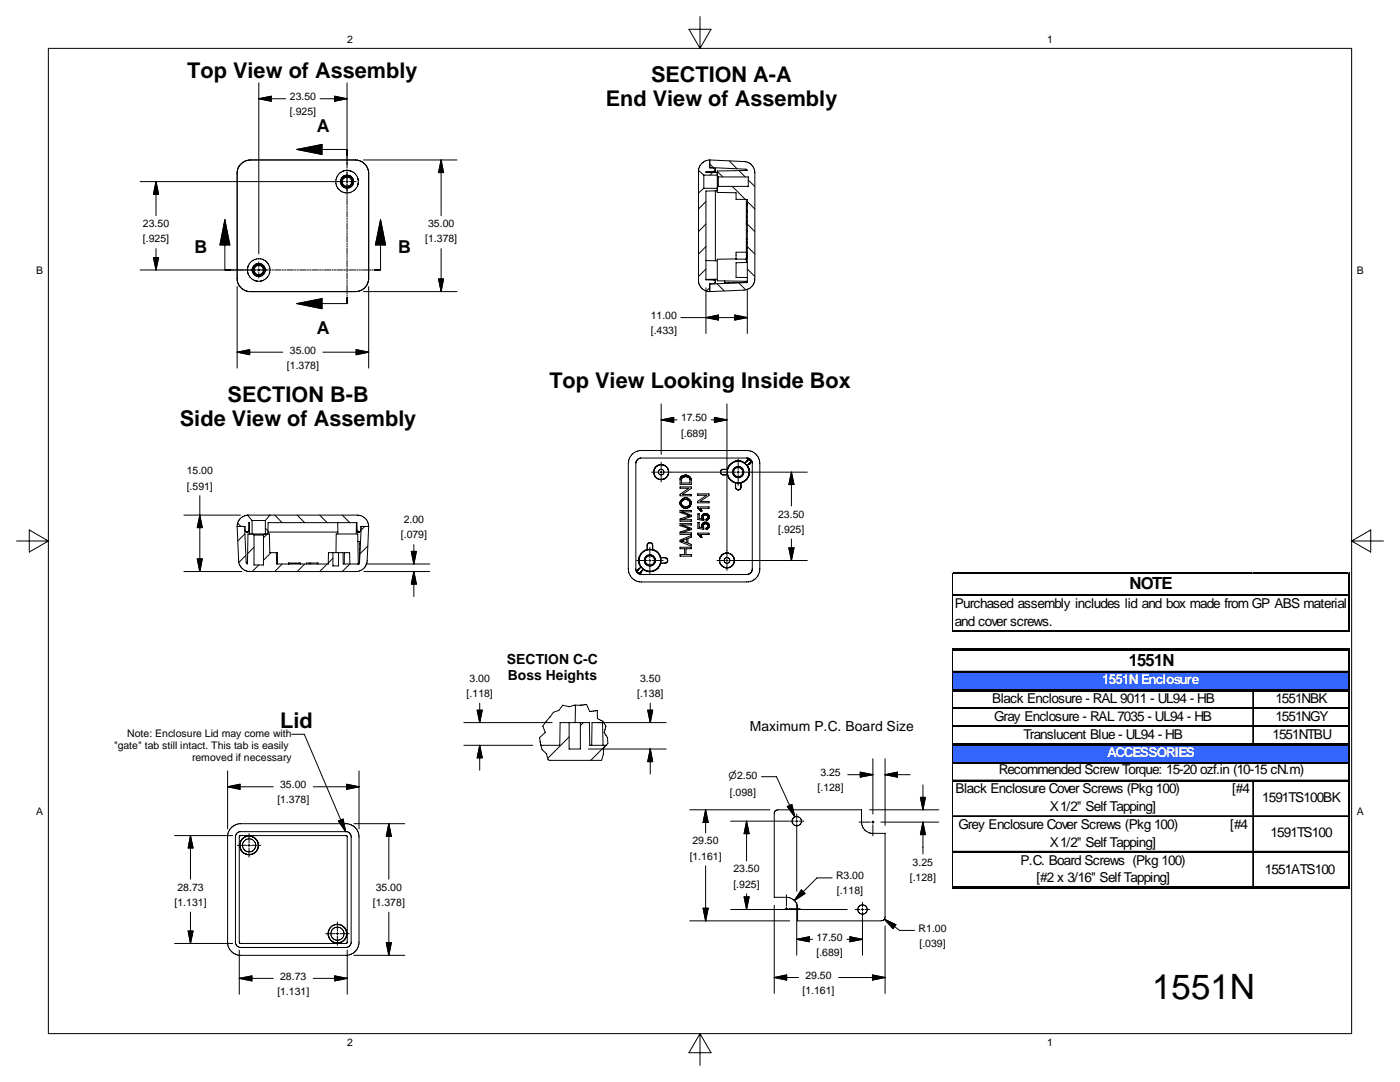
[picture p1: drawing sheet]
<svg xmlns="http://www.w3.org/2000/svg" width="279mm" height="216mm" viewBox="0 0 279 216" stroke-linecap="round" stroke-linejoin="round" font-family="sans-serif">
<g fill="none" stroke="#000" stroke-width=".2">
<path d="M48.5 32.4l-.5 .5-.5 .6-.2 1.1 .1 21.7M49.2 32l-.7 .4M49.2 32l.7-.1h21.1a2.7 2.7 0 0 1 2.6 2.7v21l-.2 .7M67.7 34.6l.9-.5 .6-.1a2.26 2.26 0 0 1 2.2 1.6l.1 .7a2.25 2.25 0 0 1-3.2 2 2.25 2.25 0 0 1-.6-3.7zM139.4 34v4.5M139.4 34l1.1 .9M139.4 38.5v17.4a2.24 2.24 0 0 0 2.2 2.3M140.5 34.9v2.7M140.5 37.6h2.7M140.5 34.9h2.7M140.5 37.6l-1.1 .9M141.6 31.9a2.29 2.29 0 0 0-2.2 2.1"/>
<path d="M141.6 33.4l7.2 .4 .3 .2-5.9 .1v1M141.6 31.9v1.6l1 .1 .2 .3M141.6 31.9l6.9 .3a2.24 2.24 0 0 1 2.1 2.3v21.1a2.28 2.28 0 0 1-2.1 2.3l-6.9 .3M142.8 33.9v.5M142.8 33.9l-.3 .3-1.6 .2h2.3M142.8 38.1v13.9M143.2 35.1v2.3M143.2 37.4v1l3.7 .1v1.3h2.2v16.3M143.2 35.1l.2 .2M143.2 38.1h-2.3v17.7l1.7 .1 .2 .3M143.4 35.3v1.9M143.4 37.2l-.2 .2"/>
<path d="M143.4 35.3h5.9v1.9h-5.9M148.9 39.8v.8M47.4 56.3l.3 .7M47.7 57l.8 .8M48.5 57.8l.7 .3M49.5 54.6h.1M50 52.4a2.27 2.27 0 0 1 3.7 .5 2.27 2.27 0 0 1-2 3.2 2.27 2.27 0 0 1-2.1-3.1zM52.3 56h.1M73.2 57l-.5 .6-.7 .4-1 .2h-21.1l-.7-.1M73.4 56.3l-.2 .7M140.9 52h2.3M142.8 55.7v.5"/>
<path d="M142.8 56.2l-.2 .4h-1v1.6M143.2 55.7l-2.3 .1M144.7 56v.4l4.2-.1M146.9 51.7h-3.7v4.3l5.9 .1M148.9 40.6v1.8M148.9 49.3v1.7h.2M148.9 44v.5M148.9 42.4v.8M148.9 48.4v.9M148.9 44.5v1.5M148.9 44.5h.1M148.9 43.2v.8"/>
<path d="M148.9 56.3h.1M148.9 50.3h-2v1.4h2M148.9 40.6h.2M148.9 40.9h.2M148.9 42.1h.2M148.9 42.4h.2M148.9 51.6h.2M148.9 49.5h.2M148.9 50.4h.2M148.9 50.7h.2M148.9 48.4h.2M148.9 46l.2 .1"/>
<path d="M148.9 44.2h.2M148.9 49.3h.2M148.9 48.7h.2M148.9 46h.2M148.9 44h.2M148.9 43.2h.2M148.9 43.5h.2M149 56.3h.1M149.1 56.2l-.1 .1M149.1 56.2h.1M149.1 56.1v.1M149.1 56.1l-.3 .3-7.2 .3"/>
<path d="M149.1 51.3h-.2v1.1M149.1 46.2h-.2v1.5h.2h-.2v.7M149.1 44.5h-.2M149.1 52.4h-2.2v3h2.2M126.3 90.5l.6-.4 1.1-.2h21a2.62 2.62 0 0 1 2.6 2.6v21a2.59 2.59 0 0 1-2.6 2.6h-21a2.59 2.59 0 0 1-2.6-2.6v-21l.2-1.1zM130.9 93.1l-.3 .5-.1 .6M130.9 93.1a1.5 1.5 0 0 1 2.4 .3 1.5 1.5 0 0 1-1 2.3 1.5 1.5 0 0 1-1.8-1.5M130.9 93.1a1.47 1.47 0 0 1 2.3 .4 1.47 1.47 0 0 1-.9 2.1 1.47 1.47 0 0 1-1.8-1.4M135.7 97.2h2.3v.3l-1.8 1.2h1.8v.2h-2.3v-.3l1.8-1.2h-1.8zM135.8 95.3h.1M135.8 95.2h.1M135.8 95.2v.1"/>
<path d="M135.9 95.2h.1M135.9 99.8l.2-.1a1.07 1.07 0 0 1 1.5-.1 1.07 1.07 0 0 1 .1 1.5 1.07 1.07 0 0 1-1.5 .1 .91 .91 0 0 1-.3-1.4zM136 95.1h-.1M136 95v.1M136.1 95l-.2 .2M136.2 95h-.1M136.5 94.8l-.4 .2M136.5 94.8h.1M136.5 94.8l.8 .1M136.5 95.1v.1M136.7 95.1l-.6 .3-.1 1h1.7v-.8M136.7 95.1h.1"/>
<path d="M136.8 95.1h.3M137 94.8h.1M137.1 95.1h.1M137.1 95.1l.2 .1M137.3 95.2h.1M137.3 94.9h.1M137.3 94.9l.6 .6 .1 1.1h-2.3l.1-1.3M137.4 95.2l.1 .1M137.5 95.3l.1 .1M137.6 95.4v.2M137.6 95.4h.1M137.6 95.5h.1"/>
<path d="M137.6 95.6h.1M139.2 98.6h2.3v.2l-1.8 1.3h1.8v.2h-2.3v-.3l1.8-1.2h-1.8zM143.8 94.4l.4 .3h1M143.9 93.9l-.1 .5M144 94.6l1.2 .2M144 93.7l-.2 .7M144.4 93.6l.8 .1M144.4 93.7h-.4M145.2 93.6l-1.2 .1M145.2 93.6v.1M145.2 93.7h.1M145.2 94.8l.4 .9 .6 .4 .6 .3"/>
<path d="M145.2 94.7v.1M145.2 93.7v1M146.7 92v.1M146.8 97.2h.1M146.8 96.4v.8M146.8 97.2l.1 .3 .3 .2 .5-.1M146.8 96.4h.1M146.8 96.4h1M146.8 96.4l.1 1.1 .3 .2 .5-.1M147.8 97.5l-.1 .1M147.8 96.4h.1M147.8 97.2h.1"/>
<path d="M147.8 96.4v.8M147.8 97.2v.3M147.9 96.4l-.1 1.1M148.6 92.4l-.8-.4-.5-.1a2.15 2.15 0 0 0-2.1 1.7M148.6 92.4v.1M148.6 92.5l.5 .4M149 92h.1M149 92l-.4 .4M149.1 92.9h.1M149.1 91.9l-.1 .1M149.1 91.9h.1M149.2 92.9l.4 .9-.1 1"/>
<path d="M149.2 91.8h-.1M149.2 91.8h.1M149.3 91.7l-.1 .1M149.4 91.7h-.1M149.5 91.7h-.1M149.5 94.9l-.7 1-.9 .5M149.5 94.8v.1M149.5 91.7h.1M149.5 91.7l-.9 .8M149.6 91.7h.1M149.6 92.5h.1M149.6 91.7l.1 .1"/>
<path d="M149.6 92.4h.1M149.7 92.4l-.5 .5M149.7 91.8h.1M149.7 92.4h.1M149.7 92.3h.1M149.7 92.3v.1M149.8 92.3h.1M149.8 92.3h-.1M149.8 91.9l.1 .1M149.8 91.8v.1M149.9 92h.1M149.9 91.8l-.7-.4h-21.3a1.13 1.13 0 0 0-1 1.1v21a1.11 1.11 0 0 0 1.1 1.1h21.5"/>
<path d="M149.9 91.8h.1M149.9 92.1l-.1 .2M149.9 92.1l-.8 .8M149.9 92v.1M149.9 91.8l.2 .6v21.2a1.02 1.02 0 0 1-.6 .9M47.3 105.1h1.6v.9l.4 .2M47.3 105.1l.3 6.8a2.24 2.24 0 0 0 2.3 2.1h21.1a2.24 2.24 0 0 0 2.3-2.1l.3-6.8M48.8 105.1l.3 7.1 .3 .3 .1-5.9h1M49.3 106.2h.5M49.3 106.2l.3-.3 .2-1.6v2.3M49.4 102.8h4.5M49.4 102.8l.9 1.1"/>
<path d="M49.4 102.8a2.25 2.25 0 0 0-2.1 2.3M50.3 103.9h2.7M50.3 103.9v2.7M50.5 106.6h2.2M50.5 106.6l.2 .2M50.7 106.8h1.9M50.7 106.8v5.9h1.9v-5.9M52.7 106.6h1.1v3.7h1.4M52.7 106.6l-.1 .2M53 103.9v2.7M53.5 106.2h13.9M53.9 102.8h17.4a2.28 2.28 0 0 1 2.3 2.3"/>
<path d="M53.9 102.8l-.9 1.1M55.2 110.3h.2v2.2M55.2 110.3v2.2h10.3l.1-2.2h.8M57.6 112.4h.1M57.6 112.4v.1M57.6 112.4h2.3M59.9 112.4h.1M59.9 112.4v.1M61.7 112.4v.1M62 112.4v.1M63.4 112.4h-2.2v.1M63.4 112.4l.1 .1"/>
<path d="M63.4 112.4v.1M66.4 110.3h1.2M66.4 110.3v2.6h1.2v-2.6M67.1 110.3v-3.7h4.3l.1 5.9M67.4 104.3v2.3M67.6 110.3h.9v2.2h3M68.7 112.5v-2.2h1.1v2.2M71.1 106.2h.5M71.1 104.3v2.3M71.4 108.1h.4l-.1 4.1M71.5 112.5h.1M71.6 112.5h.1"/>
<path d="M71.6 112.5h-.1M71.6 106.2l-.3-.2-.1-1.7h-17.7v2.3M71.6 112.4h.1M71.6 112.4v.1M71.6 112.4l-.1 .1M71.7 112.4h.1M71.7 112.2l-.1 .2M71.8 112.2l-.2 .2M72.1 105.1l-.3 7.1M73.6 105.1h-1.6l-.1 .9-.3 .2M127.1 114h.1M127.2 114.1h.1"/>
<path d="M127.2 114v.1M127.2 113.8l-.1 .2M127.2 113.8h.1M127.2 114.1l.3 .2M127.3 113.8h-.1M127.3 113.8h.1M127.3 114.2h.1M127.3 113.7h.1M127.3 114.3h.1M127.4 113.6h.1M127.4 114.3h.1M127.5 114.3h.1"/>
<path d="M127.5 114.3v.1M127.5 114.4h.1M127.6 114.4h.1M127.7 114.3h.1M127.7 114.3l-.1 .1M127.8 114.2l-.1 .1M127.8 114.2h.1M127.9 114.2h.1M127.9 113.1h.1M127.9 113.1l-.6 .6M127.9 114.1l-.1 .1M128 113.1l-.9 .9"/>
<path d="M128 113.1l.4 .5M128 114.1h.1M128.4 113.7l.8 .3h1.1M128.4 113.6v.1M128.4 113.7l-.5 .4M128.4 113.6l-.8 .8M129.1 109.6l.1 .1M129.1 109.6a2.24 2.24 0 0 0-1.6 2.3v.5l.4 .7M129.2 109.7h1M129.3 108.5l-.2 1.1M129.3 108.5l-.1 1.2M129.5 108.3l-.2 .2"/>
<path d="M129.5 108.3h.4M129.9 108.3l.3 .2 .1 .3v.8M129.9 108.3l.3 .4v1M130.3 109.6l-.1 .1M130.3 109.6l.6 .3 .5 .5 .5 .9M130.3 114h.1M131.8 112.4h.1M131.8 111.3h.9l.4 .2M131.8 111.3v1.1M131.9 111.3h-.1M131.9 111.3h1l.2 .2M131.9 112.4a2.2 2.2 0 0 1-1.6 1.6"/>
<path d="M133.1 112.1l-.4 .3h-.9M133.1 111.5l.1 .3-.1 .3M133.1 111.5l.2 .3-.2 .4M133.1 112.2l-.2 .2h-1M135.7 100.3h.1M135.7 107.8l2.3-1v.4l-.7 .2v1l.7 .2v.4l-2.3-.9zM135.7 109.2h2.3v.3h-1.1v1.2h1.1v.3h-2.3v-.3h.9v-1.2h-.9zM136.1 108h.1M136.1 107.9v.1M136.1 100l-.1 .1M136.2 107.8l.8-.3v.8l-.8-.3M136.2 107.9h-.3h.2"/>
<path d="M136.2 107.8v.1M137.1 101.1h-.1M137.1 101.1h.1M137.3 105.4h.1M137.3 102.8h.1M137.3 102.8l-1.6-.5v-.4h2.3v.2h-1.9l1.9 .7v.3l-2 .6h2v.3h-2.3v-.5l1.6-.5M137.3 105.4l-1.6-.5v-.4h2.3v.3h-1.9l1.9 .6v.3l-2 .6h2v.3h-2.3v-.4l1.6-.6M137.3 105.4l.2 .1M137.3 105.6h.1M137.3 103h.1M137.4 102.8l.2 .1M137.4 102.8h.1"/>
<path d="M137.5 105.5h.1M137.5 105.6h-.2M137.5 103h-.2M137.5 105.6h.1M137.5 103h.1M137.6 102.9h.1M137.6 102.9l-.1 .1M137.6 100.8l-.5 .3M137.6 105.5h.1M137.6 105.5l-.1 .1M137.6 100.7v.1M137.7 100.2l-.2-.3-.6-.3-.5 .1-.4 .4-.1 .3 .2 .4 .5 .3h.4"/>
<path d="M137.7 100.2l-.1 .5M137.7 100.2h.1M139.3 101.3l-.1-.2h2.3v.3h-1.8l.1 .2M139.3 106.6h.1M139.3 101.3h.1M139.3 101.3v.1M139.3 106.6l.5 .6M139.3 106.6l-.1-.2h2.3v.3h-1.8l.2 .3M139.3 101.4h.1M139.4 101.4l.2 .3M139.4 101.5h.1M139.6 101.7h.1"/>
<path d="M139.6 101.7l.2 .3M139.8 107.2h.1M139.8 107.2h.3M139.8 102h.1M139.8 102h.3M139.9 101.6h.1M139.9 106.8h.1M139.9 106.9h.1M139.9 101.6v.1M139.9 101.7l.1 .2M139.9 101.7h.1M140 107h.1"/>
<path d="M140 107v.1M140 101.8h.1M140 101.9h.1M140 103v.4M140 107.1h.1M140 103.4h.1M140.1 107.1v.1M140.1 103.4h.1M140.1 103.4v.1M140.1 101.9v.1M140.1 103h-.1M140.1 104.6v.6"/>
<path d="M140.1 105.2h.1M140.1 105.2v.1M140.1 102h.1M140.1 102.9v.1M140.1 103.5h.1M140.1 104.6h.1M140.1 105.3h.1M140.1 102.9h.1M140.1 105.3l-.5-.1v-.9h-.3v1.1l1.1 .2 .1-.2M140.1 103.5h-.5v-1h-.3v1.2l1.1 .2 .1-.3M140.2 104.5h.1M140.3 103.4h.1"/>
<path d="M140.3 104.4l-.2 .2M140.3 105.2h.1M140.3 104.4h.1M140.3 103.4v.1M140.3 103.5h.1M140.4 103.5h.1M140.4 105.2v.1M140.4 104.7l-.1 .1M140.4 105.3h.1M140.4 104.7h.1M140.4 103.5l.1 .1M140.4 105.3v.1"/>
<path d="M140.4 104.6v.1M140.4 105.4h.1M140.4 102.5l-.3 .4M140.4 104.3l-.1 .1M140.4 103.6h.1M140.5 104.3h-.1M140.5 102.5h-.1M140.5 104.6l-.2 .3v.3M140.5 102.8l-.2 .3v.3M140.5 104.6h.1M140.5 102.8h.1M140.6 104.5l-.1 .1"/>
<path d="M140.6 102.8h.1M140.6 104.5h.1M140.6 102.8h-.1M140.6 104.5h.3M140.6 102.8h.4l.2 .2M140.9 104.5h.1M140.9 102.8h.1M140.9 105.4v.3M140.9 105.7h.1M141 104.5l.2 .3M141 105.4h-.1M141 104.2l-.5 .1"/>
<path d="M141 102.5h-.5M141 103.6l-.1 .3M141 104.2h.1M141 103.9h-.1M141 102.5h.1M141 103.6h.1M141 104.2l.2 .1M141.1 105.6l-.2 .1M141.1 105.3h.1M141.1 104.3h.1M141.1 102.5h.1M141.1 105.3l-.1 .1"/>
<path d="M141.1 103.5l-.1 .1M141.1 102.5l.1 .1M141.1 105.6h.1M141.1 103.9h.1M141.1 103.5h.1M141.2 103.5h-.1M141.2 104.3h.1M141.2 102.6h.1M141.2 104.3v.1M141.2 103.5h.1M141.2 103.4h.1M141.2 103.4v.1"/>
<path d="M141.2 104.8v.4M141.2 105.1h.1M141.2 103l.1 .2M141.2 104.4h.1M141.2 103h.1M141.2 104.8h.1M141.3 104.4h.1M141.3 103.3l-.1 .1M141.3 105.1l-.2 .2M141.3 102.6v.1M141.3 104.4l.1 .1M141.3 103.2v.1"/>
<path d="M141.3 102.7h.1M141.4 102.7l.1 .7M141.4 104.5h.1M141.4 102.7h.1M141.4 104.5l.1 .7M141.4 103.5l-.5 .4M141.4 104.5l.1 .1M141.5 103.5h-.1M141.5 105.2l-.4 .4M141.5 102.9h.1M141.5 104.6h.1M141.5 103.4h.1"/>
<path d="M141.5 103.4v.1M141.5 105.2h.1M141.5 105.1h.1M143.6 112.1l.4 .8M144 110.8l-.4 .7M144 110.8a1.5 1.5 0 0 1 2.1 0 1.5 1.5 0 0 1 0 2.1 1.5 1.5 0 0 1-2.1 0M144.1 110.8a1.44 1.44 0 0 0 0 2.1M144.1 110.8a1.47 1.47 0 0 1 2 0 1.47 1.47 0 0 1 0 2.1 1.47 1.47 0 0 1-2 0M149.5 114.5v.1M107.9 148.7l.3 .9 .9 .8 .3 1.2 .2 .1h10.5l.3-1.2v-1.2l.6-.6M113.6 144.2h2.2M113.6 144.2h-1.8l-.1 4.5h-3.8"/>
<path d="M113.6 144.2v5.3h2.2v-5.3M114.9 140.7l-1.3 .3-1.3-.3-.8 1.1-1.1 .3-2.1 2.8 .5 1.3-1.1 1 .2 1.5M114.9 140.7l2.2-.1 .6 1.4 1.5-.2v1.6l.4 .2a1.81 1.81 0 0 1 1.3 1.3l-.3 1.3 .6 1 .1 1.2-.3 .3M114.9 140.7l-.1 3.5M115.8 144.2h1.8l.1 4.5h3.3M118.1 148.7l.1-4.5h2l.2 4.5M46.3 165l1-.5 .7-.1h21a2.62 2.62 0 0 1 2.6 2.6v21a2.62 2.62 0 0 1-2.6 2.6h-21a2.63 2.63 0 0 1-2.6-2.6v-21l.2-1.1zM47.4 166.2l.6-.3h21l.7 .3 .3 .3 .1 .5v21l-.1 .4-.3 .4-.7 .3h-21l-.6-.3-.4-.8v-21zM47.8 166.8l21.2-.1 .3 .2-.1 21.3h-21.4zM47.9 168.4v.6M47.9 169l.2 .7 .4 .5M47.9 169l.2 .6 .5 .5"/>
<path d="M48.5 167.2l-.4 .5-.2 .7M48.5 167.2a1.82 1.82 0 0 1 2.5 .1M48.5 170.2l.6 .3M48.6 167.3l-.5 .4-.2 .7M48.6 167.3a1.83 1.83 0 0 1 2.4 .1M48.6 170.1l.5 .3M51 167.4a1.8 1.8 0 0 1 0 2.6M51 170l-.9 .5-1-.1M51 167.3a1.85 1.85 0 0 1 0 2.7M51 170l-.9 .5h-1M154.7 161.8l.5-.2h16.7v2.4a2.24 2.24 0 0 0 2.3 2.3h2.4v16.7l-.2 .5-.5 .2h-16.7v-2.4a2.24 2.24 0 0 0-2.2-2.3h-2.5v-16.7zM65.5 186v.6"/>
<path d="M65.5 186.6l.2 .7M65.5 186.6l.4 .9 .5 .5M66 187.5l.5 .4M66.5 184.7l-.5 .4-.5 .9M66.8 184.6a1.7 1.7 0 0 0-1.3 1.4M67.7 184.5l-.9 .1M67.7 184.5l1.1 .7M67.8 184.5h-1M67.8 184.5l.6 .2 .5 .5M68.8 185.2a1.86 1.86 0 0 1-.1 2.3 1.86 1.86 0 0 1-2.2 .4M68.9 185.2a1.88 1.88 0 0 1-.2 2.3 1.88 1.88 0 0 1-2.3 .5"/>
<circle cx="69.2" cy="36.3" r="1.13"/>
<circle cx="69.3" cy="36.2" r=".95"/>
<circle cx="69.3" cy="36.2" r="1.32"/>
<circle cx="51.6" cy="53.9" r="1.32"/>
<circle cx="51.6" cy="53.9" r="1.13"/>
<circle cx="51.6" cy="53.9" r=".94"/>
<circle cx="131.9" cy="94.2" r=".56"/>
<circle cx="147.3" cy="94.2" r=".94"/>
<circle cx="147.3" cy="94.2" r="1.13"/>
<circle cx="147.3" cy="94.2" r="2.14"/>
<circle cx="129.7" cy="111.8" r=".94"/>
<circle cx="129.7" cy="111.8" r="1.13"/>
<circle cx="129.7" cy="111.8" r="2.15"/>
<circle cx="145.1" cy="111.8" r=".56"/>
<circle cx="49.7" cy="168.7" r="1.31"/>
<circle cx="159" cy="163.8" r=".94"/>
<circle cx="67.3" cy="186.3" r="1.31"/>
<circle cx="172.1" cy="181.5" r=".94"/>
</g>
<path d="M190.2 125.8h79.1v4h-79.1z" fill="#fff"/>
<g fill="#3365ff">
<path d="M190.2 133.9h79.1v4h-79.1z"/>
<path d="M190.2 148.6h79.1v3.7h-79.1z"/>
</g>
<path d="M190 114.3h.1M250 114.3h.1M269.2 114.3h.1" fill="none" stroke="#c0c0c0" stroke-width=".2"/>
<path d="M190.2 114.4h79.1M190.2 118.8h78.8M190.2 134h78.8M190.2 141.4h78.8M190.2 144.9h78.8M190.2 152.2h78.8M190.2 155.8h78.8M190.2 170h78.8" fill="none" stroke="#000" stroke-width=".21"/>
<g fill="none" stroke="#000" stroke-width=".2">
<path d="M9.7 9.7h260v196.5h-260zM51.6 16.5v34.2M51.6 19.7h5.4M51.6 19.7l2.5-.5v1zM63.9 19.7h5.4M66.8 19.2l2.5 .5-2.5 .5zM69.3 16.5v17M137.5 5.8h4.4l-2.2 3.9zM139.7 3.3v6.4M28 36.2h40.7M31.1 36.2v6.8M31.1 36.2l.5 2.6h-1z"/>
<path d="M59.3 29.8h10M59.3 29.8l5-1v2zM69 36.2h.5M69.3 33.8v.2M69.3 34.2v2.3M69.3 36.7v1.8M69.3 38.7v.2M69.3 39.2v.3M69.3 39.6v1.3M69.7 36.2h1.4M72.5 31.9h18.7M88 31.9v11.1"/>
<path d="M88 31.9l.5 2.5h-1zM141.6 32.7l.8 .8M142.2 34.4l-.5 .5M142.8 33.8l-.4 .4M143.2 34.2l1.1 1.1M143.2 38l-.2 .1M145.5 32.1l1.6 1.6M146.1 37.2l2.6 2.6M147.4 34l1.3 1.3M149.3 35.9l1.3 1.3M28 53.9h23.1M30.6 51.4h1l-.5 2.5z"/>
<path d="M31.1 49.6v4.3M44.9 43.9v10M44.9 43.9l1 5h-2zM47.3 57.2v16.2M51.3 53.9h.8M51.6 52.2v1.2M51.6 53.6v.5M51.6 54.4v1.1M52.2 53.9h1.4M53.8 53.9h.3M54.3 53.9h.3M54.8 53.9h1.3"/>
<path d="M56.3 53.9h.3M56.8 53.9h.3M57.3 53.9h1.3M58.8 53.9h.3M59.3 53.9h.3M59.8 53.9h1.2M61.3 53.9h.3M61.8 53.9h.2M62.3 53.9h1.2M63.8 53.9h.2M64.2 53.9h.3M64.7 53.9h1.3"/>
<path d="M66.3 53.9h.2M66.7 53.9h.3M67.2 53.9h1.3M68.7 53.9h.3M69.2 53.9h.3M69.3 41.1v.3M69.3 41.6v.3M69.3 42.1v1.2M69.3 43.6v.3M69.3 44.1v.2M69.3 44.6v1.2M69.3 46.1v.2"/>
<path d="M69.3 46.5v.3M69.3 47v1.3M69.3 48.5v.3M69.3 49v.3M69.3 49.5v1.3M69.3 51v.2M69.3 51.5v.2M69.3 52v1.2M69.3 53.4v.3M69.3 53.9v.3M69.3 54.4v1.3M69.3 55.9v.3"/>
<path d="M69.3 56.4v.3M69.3 56.9v1.2M69.3 58.3v.3M69.3 58.8v.3M69.3 59.3v1.3h-10M69.7 53.9h1.3M71.2 53.9h.3M71.7 53.9h.3M72.2 53.9h1.2M72.5 58.2h18.7M73.6 57.2v16.2M73.7 53.9h.3"/>
<path d="M74.2 53.9h.2M75.9 43.9v10h-1.2M75.9 43.9l1 5h-2zM87.5 55.7h1l-.5 2.5zM88 49.6v8.6M140.9 53.7l-1.5 1.5M140.9 49.2l-1.5 1.5M140.9 44.7l-1.5 1.5M140.9 40.2l-1.5 1.5M140.9 57.4v9.1M141.6 57.4l-.6 .7M142.8 56.3l-.3 .3"/>
<path d="M143.1 56.6l1.4 1.5M147.4 56.4l1.4 1.4M149.1 53.7l1.5 1.5M149.1 49.2l1.5 1.5M149.1 44.7l1.5 1.5M149.1 40.2l1.5 1.5M149.1 57.6v8.9M47.3 70.3h9.1M47.3 70.3l2.5-.5v1zM59.3 60.6l5-1v2zM64.4 70.3h9.2M71.1 69.8l2.5 .5-2.5 .5z"/>
<path d="M135.9 63.4h13.2M140.9 63.4l2.5-.5v1zM146.6 62.9l2.5 .5-2.5 .5zM39.9 98.9v15.1M130 94.2h1.4M131.7 94.2h.5M132 80.6v10.1M132 92.2v1.5M132 94v.5M132 94.7v1.5M132 83.8h3.1M132 83.8l2.5-.5v1z"/>
<path d="M132.5 94.2h14.3M141.9 83.8h3.2M142.6 83.3l2.5 .5-2.5 .5zM145.1 80.6v13.5M145.1 94.3v17M147.1 94.2h.5M147.3 91.6v2.1M147.3 94v.5M147.3 94.7v2.2M147.8 94.2h13.3M157.9 94.2v6.8M157.9 94.2l.6 2.5h-1.1z"/>
<path d="M3.3 107.9h6.4M5.8 105.7l3.9 2.2-3.9 2.3zM36.7 102.8h11.3M36.7 114h11.6M39.4 111.5h1l-.5 2.5zM39.9 102.8l.5 2.5h-1zM47.5 104.4l.6 .7M48.9 106.5l-1.4 1.4M48.9 105.9l.3 .3M49.1 110.8l-1.4 1.4M50.7 109.2l-1.3 1.3M51.6 112.7l-1.3 1.3"/>
<path d="M53 105.4l.5 .5M53.3 106.6l-.7 .7M54.1 110.3l-1.5 1.5M54.8 102.8l1.5 1.5M56.3 112.5l-1.5 1.5M59.3 102.8l1.5 1.5M60.8 112.5l-1.5 1.5M63.8 102.8l1.5 1.5M65.3 112.5l-1.5 1.5M66.4 111.4l-.9 1M68.3 102.8l1.5 1.5M69.8 112.5l-1.5 1.5"/>
<path d="M71.3 105.8l.4 .4M72.6 114h13.2M72.8 105.1l-.8 .7M73 112.5h12.8M73.4 108.9l-1.6 1.6M82.1 110h1l-.5 2.5zM82.6 108.7v3.8M82.6 114v5M82.6 114l.5 2.5h-1zM127 111.8h2.2M129.5 111.8h.4M129.7 109.2v2.1"/>
<path d="M129.7 111.6v.5M129.7 112.3v2.2M130.2 111.8h2.2M143.1 111.8h1.5M144.8 111.8h.5M145.1 111.6v.5M145.1 112.3v1.5M145.6 111.8h15.5M157.4 109.3h1.1l-.6 2.5zM157.9 107.5v4.3M190.1 114.3v11.7M190.2 118.7h78.8"/>
<path d="M269.7 107.9h6.4M269.7 107.9l3.9-2.2v4.5zM190.1 129.3v48.1M190.2 125.8h78.8M190.2 125.9h78.8M190.2 133.9h78.8M250 137.9v10.5M250.1 137.9v10.5M45.4 157h9.1M45.4 157l2.5-.5v1zM45.4 153.8v11.6M58.2 146.5h2.5l8.3 19.4"/>
<path d="M62.5 157h9.1M69.2 156.5l2.4 .5-2.4 .5zM71.6 153.8v11.6M92.6 148.7h13.7M92.6 144.2h17.6M95.2 141.7h1l-.5 2.5zM95.7 140.3v3.9M95.7 148.7v5M95.7 148.7l.5 2.5h-1zM113.6 147l-4.3 4.3M116.4 144.2l-.6 .6M117.4 149.5h15.5"/>
<path d="M119.2 144.2h13.7M120.9 148.7l-3 3M129.3 141.7h1l-.5 2.5zM129.8 140.3v3.9M129.8 149.5v5M129.8 149.5l.5 2.5h-1zM152 155h3l3.6 8M169.2 154.6h5M171.7 154.1l2.5 .5-2.5 .5zM174.2 151.4v11M176.6 151.4v13.3M176.6 154.6h5"/>
<path d="M176.6 154.6l2.5-.5v1zM183.7 159.1h1l-.5 2.5zM184.2 156.6v5M190.2 141.3h78.8M190.2 144.8h78.8M190.2 152.1h78.8M190.2 155.7h78.8M250 155.9v21.1M250.1 155.9v21.1M34.8 166.7h11.6M38 166.7v8.7M38 166.7l.5 2.5h-1z"/>
<path d="M47.4 168.7h1.8M49.4 168.7h.6M49.7 166.3v1.9M49.7 168.4v.5M49.7 169.2v1.8M50.2 168.7h1.8M67.5 163.8l1-.4 .5 2.5zM70.6 164.4h10.2M77.6 164.4v11M77.6 164.4l.5 2.5h-1zM137.6 161.6h16M140.8 161.6v4.6"/>
<path d="M140.8 172.8v10.9M140.8 161.6l.5 2.5h-1zM145.8 163.9h11.6M148.5 179h1l-.5 2.5zM149 163.9v7.9M149 178.4v3.1M149 163.9l.5 2.4h-1zM157 178.5v2.3M157.1 160.9l.9-.4 .6 2.5zM157.6 163.9h.9M157.6 160.7l1 2.3M158.7 163.9h.6"/>
<path d="M159 162.4v.9M159 163.6v.5M159 164.4v.9M159 165.5v12.3M159.5 163.9h.9M159.9 177.6l.8 .7-2.2 1.4zM166.1 175.2h-3.1l-4.5 4.5M171.4 164h2.3M173.5 161.6h13.9M173.9 164h.6M174.2 163.8v.5M174.2 164.5v2.3"/>
<path d="M175.8 164h11.6M184.2 164v6.4M184.2 164l.5 2.5h-1zM190.2 162.8h78.8M190.2 162.9h78.8M190.2 169.9h78.8M34.8 188.3h11.6M37.5 185.8h1l-.5 2.5zM38 182v6.3M47.8 195.2h6.7M47.8 195.2l2.5-.5v1zM47.8 189.6v8.8"/>
<path d="M62.5 195.2h6.8M65 186.3h1.8M66.8 194.7l2.5 .5-2.5 .5zM67.1 186.3h.5M67.3 184v1.8M67.3 186.1v.5M67.3 186.8v1.8M67.8 186.3h1.9M69.3 189.6v8.8M70.6 190.6h10.2M77.1 188.1h1l-.5 2.5zM77.6 182v8.6"/>
<path d="M137.6 183.7h20M140.3 181.2h1l-.5 2.5zM145.8 181.5h23.3M154.5 195.1h4.9M154.5 195.1l2.5-.6v1.1zM154.5 180.6v17.6M156.7 181.3h.5M157 181.1v.4M157.4 181.3h2.3M159 180v1.2M159 181.4v9.2M159 187.4h3.2"/>
<path d="M159 187.4l2.5-.5v1zM167.4 195.1h9.2M169 187.4h3.1M169.6 186.9l2.5 .5-2.5 .5zM170.7 181.5h.9M171.9 181.5h.5M172.1 180v1M172.1 181.2v.5M172.1 182v.9M172.1 183.1v7.5M172.6 181.5h1M174.1 194.5l2.5 .6-2.5 .5z"/>
<path d="M176.5 183.4l3 2.3h3M176.5 183.4l2.3 1.1-.6 .8zM176.6 184.8v13.4M139.7 206.2v6.4M139.7 206.2l2.2 3.9h-4.4z"/>
</g>
<path d="M269.2 114.5v11.5M269.2 129.8v47.6" fill="none" stroke="#000" stroke-width=".38"/>
<path d="M190.2 129.6h79.1M190.2 137.7h79.1M190.2 148.6h79.1M190.2 177.2h79.1" fill="none" stroke="#000" stroke-width=".42"/>
<g fill="#000" stroke="#000" stroke-width=".2">
<path d="M51.6 19.7l2.5-.5v1zM31.1 36.2l.5 2.6h-1zM59.3 29.8l5-1v2zM66.8 19.2l2.5 .5-2.5 .5zM88 31.9l.5 2.5h-1zM30.6 51.4h1l-.5 2.5zM44.9 43.9l1 5h-2zM59.3 60.6l5-1v2zM75.9 43.9l1 5h-2zM87.5 55.7h1l-.5 2.5zM47.3 70.3l2.5-.5v1zM71.1 69.8l2.5 .5-2.5 .5z"/>
<path d="M140.9 63.4l2.5-.5v1zM146.6 62.9l2.5 .5-2.5 .5zM132 83.8l2.5-.5v1zM142.6 83.3l2.5 .5-2.5 .5zM157.9 94.2l.6 2.5h-1.1zM39.4 111.5h1l-.5 2.5zM39.9 102.8l.5 2.5h-1zM82.1 110h1l-.5 2.5zM82.6 114l.5 2.5h-1zM157.4 109.3h1.1l-.6 2.5zM45.4 157l2.5-.5v1zM69.2 156.5l2.4 .5-2.4 .5z"/>
<path d="M95.2 141.7h1l-.5 2.5zM95.7 148.7l.5 2.5h-1zM129.3 141.7h1l-.5 2.5zM129.8 149.5l.5 2.5h-1zM171.7 154.1l2.5 .5-2.5 .5zM176.6 154.6l2.5-.5v1zM183.7 159.1h1l-.5 2.5zM38 166.7l.5 2.5h-1zM67.5 163.8l1-.4 .5 2.5zM77.6 164.4l.5 2.5h-1zM140.8 161.6l.5 2.5h-1zM148.5 179h1l-.5 2.5z"/>
<path d="M149 163.9l.5 2.4h-1zM157.1 160.9l.9-.4 .6 2.5zM159.9 177.6l.8 .7-2.2 1.4zM184.2 164l.5 2.5h-1zM37.5 185.8h1l-.5 2.5zM47.8 195.2l2.5-.5v1zM66.8 194.7l2.5 .5-2.5 .5zM77.1 188.1h1l-.5 2.5zM140.3 181.2h1l-.5 2.5zM154.5 195.1l2.5-.6v1.1zM159 187.4l2.5-.5v1zM169.6 186.9l2.5 .5-2.5 .5z"/>
<path d="M174.1 194.5l2.5 .6-2.5 .5zM176.5 183.4l2.3 1.1-.6 .8z"/>
</g>
<text font-size="7" x="229.9" y="199.3">1551N</text>
<g font-size="4.3">
<text x="37.4" y="15.6">Top View of Assembly</text>
<text x="129.9" y="16.3">SECTION A-A</text>
<text x="120.9" y="21.2">End View of Assembly</text>
<text x="109.6" y="77.4">Top View Looking Inside Box</text>
<text x="45.4" y="80.1">SECTION B-B</text>
<text x="35.9" y="85">Side View of Assembly</text>
<text x="55.9" y="145.3">Lid</text>
</g>
<g font-size="3.5">
<text x="63.2" y="26.3">A</text>
<text x="38.8" y="50.4">B</text>
<text x="79.5" y="50.4">B</text>
<text x="63.2" y="66.7">A</text>
</g>
<g font-size="3.3">
<text x="225.4" y="117.6">NOTE</text>
<text x="225.3" y="132.9">1551N</text>
</g>
<g font-size="2.8">
<text x="101.2" y="132.4">SECTION C-C</text>
<text x="101.3" y="135.6">Boss Heights</text>
<text x="149.6" y="145.9">Maximum P.C. Board Size</text>
</g>
<g font-size="2.7">
<text x="190.5" y="121.3">Purchased assembly includes lid and box made from GP ABS material</text>
<text x="190.5" y="124.9">and cover screws.</text>
<text x="198" y="140.4">Black Enclosure - RAL 9011 - UL94 - HB</text>
<text x="198.4" y="143.9">Gray Enclosure - RAL 7035 - UL94 - HB</text>
<text x="254.5" y="140.4">1551NBK</text>
<text x="254.5" y="143.9">1551NGY</text>
<text x="204.2" y="147.4">Translucent Blue - UL94 - HB</text>
<text x="254" y="147.4">1551NTBU</text>
<text x="199.3" y="154.5">Recommended Screw Torque: 15-20 ozf.in (10-15 cN.m)</text>
<text x="190.7" y="158.3">Black Enclosure Cover Screws (Pkg 100)</text>
<text x="209.5" y="161.9">X 1/2&quot; Self Tapping]</text>
<text x="245.9" y="158.3">[#4</text>
<text x="251.9" y="160">1591TS100BK</text>
<text x="191.3" y="165.4">Grey Enclosure Cover Screws (Pkg 100)</text>
<text x="245.5" y="165.4">[#4</text>
<text x="253.6" y="167.1">1591TS100</text>
<text x="203.7" y="172.5">P.C. Board Screws (Pkg 100)</text>
<text x="209.5" y="169">X 1/2&quot; Self Tapping]</text>
<text x="206.9" y="176">[#2 x 3/16&quot; Self Tapping]</text>
<text x="252.5" y="174.4">1551ATS100</text>
</g>
<g font-size="2.7" fill="#fff">
<text x="220" y="136.5">1551N Enclosure</text>
<text x="220.9" y="151.1">ACCESSORIES</text>
</g>
<g font-size="2.1">
<text x="69.3" y="8.6">2</text>
<text x="209" y="8.6">1</text>
<text x="57.8" y="20">23.50</text>
<text x="57.8" y="23">[.925]</text>
<text x="28.5" y="45.3">23.50</text>
<text x="85.4" y="45.3">35.00</text>
<text x="28.5" y="48.4">[.925]</text>
<text x="84.8" y="48.4">[1.378]</text>
<text x="7.2" y="54.7">B</text>
<text x="270.8" y="54.7">B</text>
<text x="129.9" y="63.6">11.00</text>
<text x="57.8" y="70.6">35.00</text>
<text x="129.9" y="66.7">[.433]</text>
<text x="57.3" y="73.6">[1.378]</text>
<text x="135.9" y="84.1">17.50</text>
<text x="135.9" y="87.1">[.689]</text>
<text x="37.3" y="94.6">15.00</text>
<text x="37.3" y="97.7">[.591]</text>
<text x="80" y="107.4">[.079]</text>
<text x="80.6" y="104.4">2.00</text>
<text x="155.3" y="103.3">23.50</text>
<text x="155.3" y="106.3">[.925]</text>
<text x="93.7" y="136">3.00</text>
<text x="127.7" y="136">3.50</text>
<text x="93.1" y="139.1">[.118]</text>
<text x="127.1" y="139.1">[.138]</text>
<text x="22.8" y="149.4">&quot;gate&quot; tab still intact. This tab is easily</text>
<text x="25.4" y="147">Note: Enclosure Lid may come with</text>
<text x="38.3" y="151.8">removed if necessary</text>
<text x="163.7" y="154.8">3.25</text>
<text x="55.4" y="160.3">[1.378]</text>
<text x="55.9" y="157.2">35.00</text>
<text x="145.7" y="158.8">[.098]</text>
<text x="163.2" y="157.9">[.128]</text>
<text x="7.2" y="162.7">A</text>
<text x="270.8" y="162.7">A</text>
<text x="137.6" y="171.6">[1.161]</text>
<text x="138.2" y="168.5">29.50</text>
<text x="182.1" y="172.7">3.25</text>
<text x="35.4" y="177.8">28.73</text>
<text x="75" y="177.8">35.00</text>
<text x="146.4" y="174.1">23.50</text>
<text x="146.4" y="177.1">[.925]</text>
<text x="166.9" y="175.4">R3.00</text>
<text x="167" y="178.5">[.118]</text>
<text x="181.6" y="175.8">[.128]</text>
<text x="34.8" y="180.8">[1.131]</text>
<text x="74.4" y="180.8">[1.378]</text>
<text x="183.3" y="185.9">R1.00</text>
<text x="162.9" y="187.7">17.50</text>
<text x="162.9" y="190.7">[.689]</text>
<text x="183.5" y="189">[.039]</text>
<text x="55.9" y="195.5">28.73</text>
<text x="160.7" y="195.3">29.50</text>
<text x="55.4" y="198.5">[1.131]</text>
<text x="160.1" y="198.4">[1.161]</text>
<text x="69.3" y="208.8">2</text>
<text x="209" y="208.8">1</text>
</g>
<text font-size="2" x="145.4" y="155.4">⌀2.50</text>
</svg>
